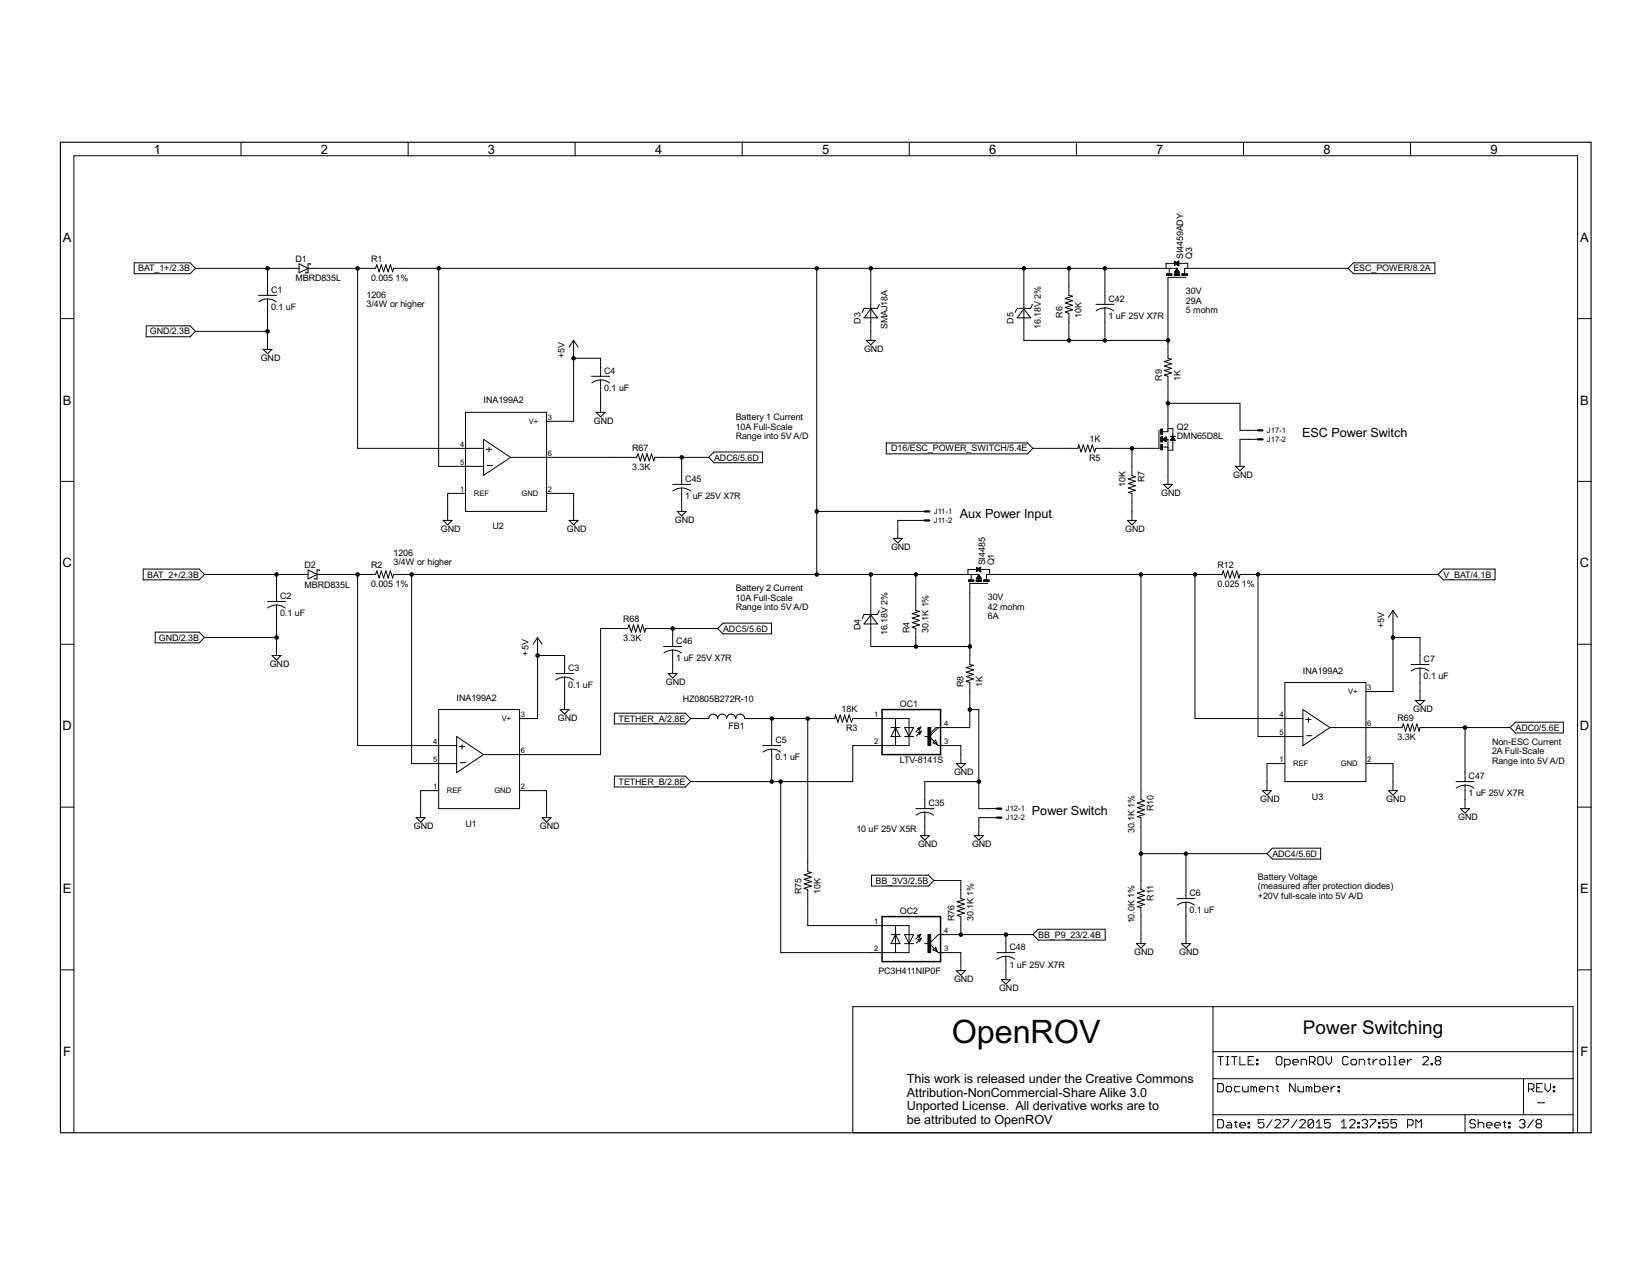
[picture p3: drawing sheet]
<svg xmlns="http://www.w3.org/2000/svg" width="279mm" height="216mm" viewBox="0 0 279 216" stroke-linecap="round" stroke-linejoin="round" font-family="sans-serif">
<g fill="none" stroke="#000" stroke-width=".17">
<path d="M40.8 24.1v2.3M69.1 24.1v2.3M97.3 24.1v2.3M125.6 24.1v2.3M153.9 24.1v2.3M182.2 24.1v2.3M210.4 24.1v2.3M238.7 24.1v2.3M10.2 53.9h2.3M22.7 44.5h9.5l.9 .9-.9 .9h-9.5zM24.7 55.1h7.5l.9 1-.9 .9h-7.5zM33.1 45.4h17.5"/>
<path d="M33.1 56.1h12.2M43.8 50h3M44.5 59.1h1.5l-.7 .8zM45.3 50.6a2.36 2.36 0 0 1 1.5 .5M45.3 50.6a2.36 2.36 0 0 0-1.5 .5M45.3 45.4v4.6M45.3 50.6v8.5M50.6 44.6l1.5 .8-1.5 .8zM52.1 45.4h11.5l.2-.6 .4 1.2 .3-1.2 .4 1.2 .4-1.2 .4 1.2 .4-1.2 .3 1.2 .2-.6h132.6v1M52.5 44.8v-.2h-.4v1.6h-.3v-.2M60.5 45.4v30.5h21.3M74.2 45.4v33.5h7.6"/>
<path d="M97.1 57.6v13.7h-4.6M97.1 57.6l.7 1.1M97.1 57.6l-.8 1.1M138.2 45.4v51.8M146.6 57.6h1.5l-.7 .8zM147.4 52.3l1.1 1.5h-2.3zM147.4 45.4v12.2M148.8 51.5l-.3 .7h-2.3l-.3 .7M173.3 52.3l1.1 1.5h-2.3zM173.3 45.4v12.2h24.4M174.7 51.5l-.3 .7h-2.3l-.3 .7M180.9 45.4v4.6l.6 .1-1.2 .4 1.2 .4-1.2 .4 1.2 .3-1.2 .4 1.2 .4-1.2 .4 .6 .2v4.6"/>
<path d="M185.5 51.5h3M187 52.1a2.36 2.36 0 0 1 1.5 .5M187 52.1a2.36 2.36 0 0 0-1.5 .5M187 45.4v6.1M187 52.1v5.5M197.3 45.4v-.8h3.7v.8M197.9 45.4v.9M198.8 46h.7M198.9 44.6l.6-.4v.7zM198.9 45.9h.6M198.9 45.9h.5M198.9 44.6h.6"/>
<path d="M198.9 44.5h.6M199 44.6h.5M199 45.8h.4M199 44.5h.5M199 45.7h.3M199 44.7h.5M199.1 45.7h.2M199.1 45.6h.1M199.1 44.4h.4M199.1 44.7h.4M199.1 45.5h.1M199.2 45.5h.1"/>
<path d="M199.2 44.4h.3M199.2 45.5l.4 .6h-.8zM199.2 44.7h.3M199.2 44.3h.3M199.3 44.8h.2M199.3 44.3h.2M199.4 44.9h.1M199.4 44.2h.1M199.5 44.9h.1M200.7 46.9h-3v13.7l.5 .2-1.2 .4 1.2 .4-1.2 .3 1.2 .4-1.2 .4 1.2 .4-1.2 .4 .7 .2v9.3h-1M228.1 45.4h-27.6v.9M229 44.5h13.8v1.8h-13.8l-.9-.9z"/>
<path d="M267 53.9h2.3M78.8 69.8h13.7v16.7h-13.7zM81.8 74.3l4.6 3.1-4.6 3zM82.3 76h.9M82.4 78.8h1M82.8 75.7v.8M86.4 77.4h21.3l.3-.6 .4 1.2 .3-1.2 .4 1.2 .4-1.2 .4 1.2 .4-1.2 .3 1.2 .2-.6h9.1M97.1 60.6h4.5v3.1M100.1 63.7h3.1M100.9 69.8h1.5l-.8 .7zM101.6 64.3a2.36 2.36 0 0 1 1.5 .5M101.6 64.3a2.36 2.36 0 0 0-1.4 .5"/>
<path d="M101.6 64.3v5.5M115.4 77.4v4.6M120.8 76.5h8.2v1.8h-8.2l-.9-.9zM150 75h23.9l.9 .9-.9 .9h-23.9zM191.6 75.9v4.5l.6 .3-1.3 .3 1.3 .4-1.3 .4 1.3 .4-1.3 .4 1.3 .4-1.3 .3 .7 .2v4.6M196.1 72.8v3.1h-10.6l-.3 .6-.4-1.2-.3 1.2-.4-1.2-.4 1.2-.4-1.2-.4 1.2-.3-1.2-.2 .6h-7.6M196.7 74.3l.6-.3v.7M196.7 75.6h1M196.7 74.3l.6 .4M196.7 74.3h1v7.7M196.8 74.4h.5M196.8 74.3h.5"/>
<path d="M196.9 74.3h.4M196.9 74.5h.4M196.9 74.2h.4M197 74.5h.3M197 74.1h.3M197.1 74.1h.2M197.1 74.6h.2M197.2 74.6h.1M197.2 74h.1M197.3 74.7h.1M197.4 74h-.1M197.7 68.2h12.1v4.6h3.1"/>
<path d="M197.7 72.5h.8v1.4M198.1 74.5h.7M198.1 74.4h.7M198.2 74.4h.6M198.2 74.3h.6M198.2 74.3h.5M198.3 74.3h.4M198.3 74.2h.4M198.3 74.1h.3M198.4 74.1h.2M198.4 74h.2M198.5 73.9h.1"/>
<path d="M198.5 74.5v1.7h-.8M198.5 73.9l.4 .6h-.8zM209.1 78.9h1.5l-.8 .8zM212.9 74.3h-3.1v4.6M10.2 81.4h2.3M24.2 96.3h9.5l.9 .9-.9 .9h-9.5zM34.6 97.2h17.5M46.8 97.2v4.6M52.1 96.4l1.6 .8-1.6 .8zM53.7 97.2h9.9l.2-.6 .4 1.2 .3-1.2 .4 1.2 .4-1.2 .4 1.2 .4-1.2 .3 1.2 .2-.6h99.1v1M54 96.6v-.2h-.3v1.6h-.4v-.2M60.5 97.2v29h16.8"/>
<path d="M69.7 97.2v32h7.6M75 88.1h1.5l-.7 .7zM78.8 83.5h-3v4.6M92.5 83.5h4.6v4.6M96.3 88.1h1.5l-.7 .7zM113.8 82h3.1M114.6 86.5h1.5l-.7 .8zM115.4 82.6a2.36 2.36 0 0 1 1.5 .5M115.4 82.6a2.36 2.36 0 0 0-1.5 .5M115.4 82.6v3.9M138.2 86.5h18.3M147.4 97.2v12.2h16.7"/>
<path d="M151.2 91.1h1.5l-.8 .8zM155 97.2v6.1l.6 .1-1.2 .4 1.2 .4-1.2 .4 1.2 .4-1.2 .3 1.2 .4-1.2 .4 .6 .2v3.1M156.5 88.1h-4.6v3M164.4 97.2v.9M165.3 97.8h.7M165.3 96.4h-1.5v.8M165.3 96.4l.6-.4v.7zM165.4 97.7h.5M165.4 96.4h.5M165.4 96.3l2.1 .1v.8M165.4 96.3h.5M165.4 97.6h.5"/>
<path d="M165.5 96.4h.4M165.5 97.6h.3M165.5 97.5h.3M165.5 96.5h.4M165.5 96.2h.4M165.5 97.4h.3M165.6 97.4h.1M165.6 96.2h.3M165.6 97.3h.1M165.7 97.3l.3 .6h-.7zM165.7 97.3h.1M165.7 96.6h.2"/>
<path d="M165.7 96.1h.2M165.8 96.1h.1M165.8 96.6h.1M165.8 96.7h.1M165.9 96h.1M165.9 96.7h.1M167.2 98.7h-3.1v13.7l.6 .2-1.2 .4 1.2 .3-1.2 .4 1.2 .4-1.2 .4 1.2 .4-1.2 .4 .6 .2v7.6h-5.7l-1.1 1.1M190.8 88.1h1.5l-.7 .7zM193.1 97.2v38.1l.6 .2-1.2 .4 1.2 .4-1.2 .4 1.2 .3-1.2 .4 1.2 .4-1.2 .4 .6 .1v12.2l.6 .2-1.2 .4 1.2 .4-1.2 .4 1.2 .4-1.2 .4 1.2 .3-1.2 .4 .6 .2v6.1M196.9 82h1.5l-.7 .7zM202.2 97.2v24.4h18.3M212.9 97.2v27.4h7.6"/>
<path d="M243.4 97.2h-33.6l-.1 .6-.4-1.2-.4 1.2-.4-1.2-.3 1.2-.4-1.2-.4 1.2-.4-1.2-.2 .6h-39.9v.9M244.3 96.3h8.7v1.8h-8.7l-.9-.9zM267 81.4h2.3M10.2 109h2.3M26.3 107h7.4l.9 .9-.9 .9h-7.4zM34.6 107.9h12.2M45.3 101.8h3M45.3 102.9l.7-.4 .8-.1v8.5M46 110.9h1.6l-.8 .8zM46.8 102.4l.8 .1 .7 .4M91 107.9v13.7h-3.1M91 110.9h4.5v3.1"/>
<path d="M91 107.9l.7 1.1M91 107.9l-.8 1.1M94 114h3.1M95.5 114.6a2.36 2.36 0 0 1 1.5 .5M95.5 114.6l-.7 .1-.7 .4M95.5 114.6v5.5M112.3 109.4h3.1M113.1 114h1.5l-.8 .7zM113.8 110a2.36 2.36 0 0 1 1.5 .5M113.8 110l-.7 .1-.7 .4M113.8 106.3v3.1M113.8 110v4"/>
<path d="M121.5 106.3h-12.2l-.2 .7-.4-1.3-.3 1.3-.4-1.3-.4 1.3-.4-1.3-.4 1.3-.4-1.3-.2 .6h-4.6v21.4h-19.8M122.4 105.4h8.2v1.9h-8.2l-.9-1zM147.4 104.1l1.1 1.5h-2.3zM148.8 103.3l-.3 .7h-2.3l-.3 .7M217.4 115.5h13.8v16.7h-13.8zM235.7 103.3v13.7h-4.5M235.7 107.9h4.6v4.5M235.7 103.3l.8 1.1M235.7 103.3l-.7 1.1M238.8 112.4h3M239.5 118.5h1.6l-.8 .8zM240.3 113a2.36 2.36 0 0 1 1.5 .5"/>
<path d="M240.3 113.1l-.8 .1-.7 .3M240.3 113.1v5.4M267 109h2.3M10.2 136.6h2.3M70.4 138.3h1.5l-.7 .8zM74.2 120.1h13.7v16.7h-13.7zM74.2 133.8h-3v4.5M77.3 124.6l4.5 3.1-4.5 3zM77.7 126.3h.9M77.9 129.1h.9M78.2 126v.8M87.9 133.8h4.6v4.5"/>
<path d="M91.7 138.3h1.6l-.8 .8zM94.8 120.1h1.5l-.8 .7zM104 131.3h12l.9 .9-.9 1h-12zM104 120.7h12l.9 .9-.9 .9h-12zM116.9 121.6h3a.76 .76 0 0 1 .8-.8 .76 .76 0 0 1 .8 .8 .76 .76 0 0 1 .7-.8 .76 .76 0 0 1 .8 .8 .76 .76 0 0 1 .7-.8 .76 .76 0 0 1 .8 .8 .76 .76 0 0 1 .8-.8 .76 .76 0 0 1 .7 .8h15.3l.1-.6 .4 1.2 .4-1.2 .4 1.2 .3-1.2 .4 1.2 .4-1.2 .4 1.2 .2-.6h9.5v4.6h-9.5v6h-27.4M129.1 126.2h3M130.6 126.7a2.48 2.48 0 0 1 1.5 .6M130.6 126.8l-.8 .1-.7 .4M130.6 121.6v4.6M130.6 126.8v5.4M136.7 121.6v25.9l.6 .1-1.2 .4 1.2 .4-1.2 .4 1.2 .4-1.2 .3 1.2 .4-1.2 .4 .6 .2v6.1h17.1v4.6h-21.7v-29M150.8 123.1h1.5"/>
<path d="M151.6 123.1l.7 1.5h-1.5zM151.6 121.6v4.6M153.1 124.6h1.5M153.1 123.1h1.5l-.8 1.5zM155 136.8h3M155.3 123.3l.5-.3-.2 .5zM155.4 123.9l.5-.2-.2 .5zM155.8 123l-.8 .9M155.9 123.7l-.8 .8M156.5 137.4a2.36 2.36 0 0 1 1.5 .5M156.5 137.4a2.36 2.36 0 0 0-1.5 .5M156.5 124.6h.8"/>
<path d="M156.5 137.4v4M157.3 124.6l1.5 1.6h3.8v3M158.3 125.2l.3 .8-.7-.3zM158.8 123.1l-1.5 1.5M161.8 129.2h1.6l-.8 .8zM164.1 120.1h1.6v16.7h3M165.7 132.2h-9.2v4.6M168.7 138.3h-3v3.1M213.7 133.8h1.5l-.8 .7zM217.4 129.2h-3v4.6M220.5 120.1l4.6 3-4.6 3.1zM221 121.7h.9"/>
<path d="M221.1 124.5h.9M221.4 121.4v.8M225.1 123.1h12.2l.2-.6 .4 1.2 .4-1.2 .3 1.2 .4-1.2 .4 1.2 .4-1.2 .4 1.2 .1-.6h15.2M231.2 129.2h4.5v4.6M235 133.8h1.5l-.8 .7zM246.4 132.2h3M247.2 136.8h1.5l-.8 .8zM247.9 132.8a2.36 2.36 0 0 1 1.5 .5M247.9 132.8l-.8 .2-.7 .3M247.9 123.1v9.1M247.9 132.8v4M255.5 123.1l1-.9h8.1v1.8h-8.1z"/>
<path d="M267 136.6h2.3M147.5 148.1h9.6l.9 .9-.9 .9h-9.6zM150.8 158.1h1.5M151.6 156.6v4.6M151.6 158.1l.7 1.6h-1.5zM153.1 159.7h1.5M153.1 158.1h1.5l-.8 1.6zM155.3 158.3l.5-.2-.2 .5zM155.4 159l.5-.3-.2 .6zM155.7 141.4h1.6l-.8 .8zM155.8 158.1l-.8 .8M155.9 158.7l-.8 .9"/>
<path d="M156.5 159.7h.8M157.3 159.7l1.5 1.5h3.8v3M158 149h4.6v3l.6 .2-1.2 .4 1.2 .4-1.2 .4 1.2 .3-1.2 .4 1.2 .4-1.2 .4 .6 .2v3M164.9 141.4h1.5l-.7 .8zM170.2 158.1v3.1M174.8 158.1h-16l-1.5 1.6M175.7 157.2h11.3v1.9h-11.3l-.9-1zM192.3 159.7h1.5l-.7 .7zM193.1 144.4h21.3M199.2 152h3M199.9 159.7h1.6l-.8 .7zM200.7 152.7a2.36 2.36 0 0 1 1.5 .5"/>
<path d="M200.7 152.7a2.36 2.36 0 0 0-1.5 .5M200.7 144.4v7.6M200.7 152.7v7M215.3 143.5h8.2v1.9h-8.2l-.9-1zM10.2 164.1h2.3M144.3 170.3h121.9v21.4h-121.9zM158.3 160.3l.3 .7-.7-.3zM161.8 164.2h1.6l-.8 .8zM168.7 161.2h3M169.5 165.8h1.5l-.8 .7zM170.2 161.8a2.36 2.36 0 0 1 1.5 .5M170.2 161.8a2.36 2.36 0 0 0-1.5 .5"/>
<path d="M170.2 161.8v4M205.3 170.3v21.4M205.3 177.9h60.9M206.1 178.8h.9M206.6 178.8v1.4M207.5 178.8h.5M207.7 178.8v1.4M208.4 178.8h1M208.9 178.8v1.4M209.8 178.8v1.4h1M211.2 179.5h.5M212.2 178.8h-1v1.4h1"/>
<path d="M212.6 179.9h.3v.3h-.3zM212.6 179.2h.3v.3h-.3zM216 179l.2-.2h.5l.2 .2v.9l-.2 .3h-.5l-.2-.3zM218.8 179.7h.9v-.2l-.2-.3h-.5l-.2 .3v.4l.2 .3h.5M221.6 179.7h.7l.2-.2v-.5l-.2-.2h-.7v1.4M222.1 179.7l.4 .5M223 179l.2-.2h.5l.2 .2v.9l-.2 .3h-.5l-.2-.3zM224.4 178.8v.9l.5 .5 .4-.5v-.9M228.2 179l-.3-.2h-.4l-.3 .2v.9l.3 .3h.4l.3-.3M228.6 179.5l.3-.3h.4l.3 .3v.4l-.3 .3h-.4l-.3-.3zM231.4 179.2h.5M231.7 179v.9l.2 .3"/>
<path d="M232.4 179.2v1M233.1 179.2h-.3l-.4 .5M233.8 179.2h.4l.3 .3v.4l-.3 .3h-.4l-.3-.3v-.4zM234.9 178.8h.3v1.4M235.9 178.8h.2v1.4M236.8 179.7h.9v-.2l-.2-.3h-.5l-.2 .3v.4l.2 .3h.5M238.2 179.2v1M238.9 179.2h-.2l-.5 .5M240.8 179l.2-.2h.5l.2 .2v.2l-.9 1h.9M242.2 179.9h.2v.3h-.2zM243.1 179.5l-.2-.3v-.2l.2-.2h.5l.2 .2v.2l-.2 .3M243.1 179.5l-.2 .2v.2l.2 .3h.5l.2-.3v-.2l-.2-.2"/>
<path d="M243.1 179.5h.5M267 164.1h2.3M12.5 191.7v-165.3h254.5v165.3M205.3 182.5h60.9M205.3 188.6h60.9M206.1 183.3h.7l.2 .3v.9l-.2 .2h-.7zM206.1 189.4h.7l.2 .3v.9l-.2 .2h-.7zM207.5 184l.2-.2h.5l.2 .2v.5l-.2 .2h-.5l-.2-.2zM207.5 180.2h.5M207.7 189.9h.5l.2 .2v.7h-.7l-.2-.2 .2-.2h.7M208.9 189.9h.5M209.1 189.7v.9l.3 .2"/>
<path d="M209.8 190.4h1v-.3l-.3-.2h-.4l-.3 .2v.5l.3 .2h.4M209.8 183.8h-.7l-.2 .2v.5l.2 .2h.7M210.3 183.8v.7l.2 .2h.7v-.9M211.2 190.6h.3v.2h-.3zM211.2 189.9h.3v.2h-.3zM212.2 184l-.3-.2h-.2v.9M212.2 184l.2-.2 .2 .2v.7M212.2 184v.7M213.1 184.3h.9v-.3l-.2-.2h-.5l-.2 .2v.5l.2 .2h.5M213.9 189.4h-1v.7l.5-.2h.3l.2 .2v.5l-.2 .2h-.5l-.3-.2M214.5 184.7v-.9h.7l.2 .2v.7M215.3 189.4l-.9 1.4"/>
<path d="M215.8 189.7l.2-.3h.5l.2 .3v.2l-.9 .9h.9M215.9 183.8h.5M216.1 183.6v.9l.3 .2M217.1 189.4h1v.3l-1 .9v.2M217.4 180.2h.7l.2-.3v-.4l-.2-.3h-.7v1.4M219.2 183.3v1.4l-1-1.4v1.4M219.5 189.4l-.9 1.4M219.6 183.8v.7l.3 .2h.7v-.9M220 189.7l.2-.3h.5l.2 .3v.2l-.9 .9h.9M220.2 180.2v-1h.7l.2 .3v.7M221.5 184l-.2-.2h-.3v.9M221.5 184v.7"/>
<path d="M221.5 184l.3-.2 .2 .2v.7M222.3 189.7v.9l-.2 .2h-.5l-.2-.2M222.3 189.7l-.2-.3h-.5l-.2 .3v.9M222.3 189.7l-.9 .9M222.5 183.3v1.4h.7l.2-.2v-.5l-.2-.2h-.7M222.8 190.8h.9M222.8 189.9l.4-.5v1.4M223.9 184.3h.9v-.3l-.2-.2h-.5l-.2 .2v.5l.2 .2h.5M225.1 189.4h-.9v.7l.4-.2h.3l.2 .2v.5l-.2 .2h-.5l-.2-.2M225.3 183.8v.9M226 183.8h-.3l-.4 .5M226.4 184.5h.3v.2h-.3z"/>
<path d="M226.4 183.8h.3v.2h-.3zM227 190.8h.9M227 189.9l.4-.5v1.4M228.4 189.7l.2-.3h.5l.2 .3v.2l-.9 .9h.9M229.8 190.6h.2v.2h-.2zM229.8 189.9h.2v.2h-.2zM230 180.2v-1h.7l.2 .3v.7M230.5 189.7l.2-.3h.5l.2 .3v.2l-.2 .2M230.9 190.1h.3M231.2 190.1l.2 .3v.2l-.2 .2h-.5l-.2-.2M231.9 189.4h.9v.3l-.9 .9v.2M233.3 190.6h.2v.2h-.2z"/>
<path d="M233.3 189.9h.2v.2h-.2zM234.9 189.4h-.9v.7l.5-.2h.2l.2 .2v.5l-.2 .2h-.5l-.2-.2M234.9 180.2h.5M235.9 180.2h.4M236.3 189.4h-.9v.7l.5-.2h.2l.2 .2v.5l-.2 .2h-.5l-.2-.2M238.2 190.4h.7l.2-.3v-.4l-.2-.3h-.7v1.4M239.6 190.8v-1.4l.5 .5 .4-.5v1.4M247.9 188.6v3.1M249.7 189.7l-.3-.3h-.4l-.2 .3v.2l.2 .2h.4l.3 .3v.2l-.3 .2h-.4l-.2-.2M250.1 190.1l.3-.2h.5l.2 .2v.7M250.1 189.4v1.4M251.6 190.4h.9v-.3l-.2-.2h-.5l-.2 .2v.5l.2 .2h.5"/>
<path d="M253 190.4h.9v-.3l-.2-.2h-.5l-.2 .2v.5l.2 .2h.5M254.4 189.9h.4M254.6 189.7v.9l.2 .2M255.3 190.6h.2v.2h-.2zM255.3 189.9h.2v.2h-.2zM257.1 189.7l.3-.3h.4l.3 .3v.2l-.3 .2M257.6 190.1h.2M257.8 182.5v6.1M257.8 190.1l.3 .3v.2l-.3 .2h-.4l-.3-.2M258.7 184.3h.7l.2-.3v-.4l-.2-.3h-.7v1.4M259.1 184.3l.5 .4M259.5 189.4l-1 1.4"/>
<path d="M260.1 184h.4M260.2 190.1l-.3 .3v.2l.3 .2h.4l.3-.2v-.2l-.3-.3M260.2 190.1l-.3-.2v-.2l.3-.3h.4l.3 .3v.2l-.3 .2M260.2 190.1h.4M261 183.3h-.9v1.4h.9M261.5 183.3v1l.4 .4 .5-.4v-1M262.9 184.5h.2v.2h-.2zM262.9 183.8h.2v.2h-.2z"/>
</g>
<path d="M10.2 24.1h259.1v167.6h-259.1z" fill="none" stroke="#000" stroke-width=".19"/>
<g fill="#000" stroke="#000" stroke-width=".17">
<path d="M197.4 46.3h.9v.3h-.9zM198.7 46.3h.9v.3h-.9zM198.8 44.2l.1 .7zM200 46.3h.9v.3h-.9zM196.4 72.6h.3v.9h-.3zM196.4 73.9h.3v.9h-.3zM196.4 75.2h.3v.9h-.3zM198.1 73.8l.8 .1zM163.9 98.1h.9v.3h-.9zM165.2 98.1h.9v.3h-.9zM165.3 96l.1 .7zM166.5 98.1h.9v.3h-.9z"/>
<path d="M157 123.1h.5v3.1h-.5zM157 158.1h.5v3.1h-.5z"/>
</g>
<path d="M149.3 120.1h9.9v7.6h-9.9zM149.3 155.1h9.9v7.6h-9.9z" fill="none" stroke="#000" stroke-width=".25"/>
<path d="M212.9 72.8h.8M212.9 74.3h.8M156.5 86.5h.8M156.5 88.1h.8M168.7 136.8h.8M168.7 138.3h.8" fill="none" stroke="#000" stroke-width=".38"/>
<g fill="#000" stroke="#000" stroke-width=".17">
<circle cx="45.3" cy="45.4" r=".3"/>
<circle cx="45.3" cy="56.1" r=".3"/>
<circle cx="60.5" cy="45.4" r=".3"/>
<circle cx="74.2" cy="45.4" r=".3"/>
<circle cx="138.2" cy="45.4" r=".3"/>
<circle cx="147.4" cy="45.4" r=".3"/>
<circle cx="173.3" cy="45.4" r=".3"/>
<circle cx="180.9" cy="45.4" r=".3"/>
<circle cx="180.9" cy="57.6" r=".3"/>
<circle cx="187" cy="57.6" r=".3"/>
<circle cx="187" cy="45.4" r=".3"/>
<circle cx="197.7" cy="57.6" r=".3"/>
<circle cx="97.1" cy="60.6" r=".3"/>
<circle cx="115.4" cy="77.4" r=".3"/>
<circle cx="191.6" cy="75.9" r=".3"/>
<circle cx="197.7" cy="68.2" r=".3"/>
<circle cx="46.8" cy="97.2" r=".3"/>
<circle cx="60.5" cy="97.2" r=".3"/>
<circle cx="69.7" cy="97.2" r=".3"/>
<circle cx="138.2" cy="97.2" r=".3"/>
<circle cx="138.2" cy="86.5" r=".3"/>
<circle cx="147.4" cy="97.2" r=".3"/>
<circle cx="155" cy="97.2" r=".3"/>
<circle cx="193.1" cy="97.2" r=".3"/>
<circle cx="202.2" cy="97.2" r=".3"/>
<circle cx="212.9" cy="97.2" r=".3"/>
<circle cx="46.8" cy="107.9" r=".3"/>
<circle cx="91" cy="110.9" r=".3"/>
<circle cx="113.8" cy="106.3" r=".3"/>
<circle cx="155" cy="109.4" r=".3"/>
<circle cx="164.1" cy="109.4" r=".3"/>
<circle cx="235.7" cy="107.9" r=".3"/>
<circle cx="130.6" cy="132.2" r=".3"/>
<circle cx="130.6" cy="121.6" r=".3"/>
<circle cx="132.1" cy="132.2" r=".3"/>
<circle cx="136.7" cy="121.6" r=".3"/>
<circle cx="164.1" cy="120.1" r=".3"/>
<circle cx="165.7" cy="132.2" r=".3"/>
<circle cx="247.9" cy="123.1" r=".3"/>
<circle cx="162.6" cy="158.1" r=".3"/>
<circle cx="170.2" cy="158.1" r=".3"/>
<circle cx="193.1" cy="144.4" r=".3"/>
<circle cx="200.7" cy="144.4" r=".3"/>
</g>
<text font-size="6.1" x="161.1" y="176.4">OpenROV</text>
<text font-size="3.6" x="220.5" y="174.9">Power Switching</text>
<g font-size="2.5">
<text x="26" y="26">1</text>
<text x="54.3" y="26">2</text>
<text x="82.6" y="26">3</text>
<text x="110.9" y="26">4</text>
<text x="139.1" y="26">5</text>
<text x="167.4" y="26">6</text>
<text x="195.7" y="26">7</text>
<text x="224" y="26">8</text>
<text x="252.2" y="26">9</text>
<text x="10.6" y="40.9">A</text>
<text x="267.4" y="40.9">A</text>
<text x="10.6" y="68.5">B</text>
<text x="267.4" y="68.5">B</text>
<text x="10.6" y="96">C</text>
<text x="267.3" y="96">C</text>
<text x="10.6" y="123.6">D</text>
<text x="267.3" y="123.6">D</text>
<text x="10.6" y="151.1">E</text>
<text x="267.4" y="151.1">E</text>
<text x="10.7" y="178.7">F</text>
<text x="267.4" y="178.7">F</text>
</g>
<g font-size="2.4">
<text x="220.4" y="73.9">ESC Power Switch</text>
<text x="162.4" y="87.6">Aux Power Input</text>
<text x="174.6" y="137.9">Power Switch</text>
<text x="153.5" y="183.3">This work is released under the Creative Commons</text>
<text x="153.5" y="185.6">Attribution-NonCommercial-Share Alike 3.0</text>
<text x="153.5" y="187.9">Unported License. All derivative works are to</text>
<text x="153.5" y="190.1">be attributed to OpenROV</text>
<text x="260.1" y="187.1">--</text>
</g>
<g font-size="1.7">
<text x="23.4" y="45.9">BAT_1+/2.3B</text>
<text x="50" y="47.6">MBRD835L</text>
<text x="50" y="44.3">D1</text>
<text x="62.8" y="47.5">0.005</text>
<text x="62.8" y="44.3">R1</text>
<text x="66.9" y="47.5">1%</text>
<text x="200.2" y="43.9" transform="rotate(-90 200.2 43.9)">SI4459ADY</text>
<text x="201.8" y="43.9" transform="rotate(-90 201.8 43.9)">Q3</text>
<text x="229" y="45.9">ESC_POWER/8.2A</text>
<text x="45.9" y="52.5">0.1 uF</text>
<text x="45.9" y="49.6">C1</text>
<text x="62" y="50.3">1206</text>
<text x="62" y="51.9">3/4W or higher</text>
<text x="179.8" y="53.8" transform="rotate(-90 179.8 53.8)">R6</text>
<text x="183" y="53.8" transform="rotate(-90 183 53.8)">10K</text>
<text x="187.6" y="51.1">C42</text>
<text x="200.7" y="49.8">30V</text>
<text x="200.7" y="51.4">29A</text>
<text x="200.7" y="53">5 mohm</text>
<text x="25.4" y="56.6">GND/2.3B</text>
<text x="145.6" y="54.8" transform="rotate(-90 145.6 54.8)">D3</text>
<text x="146.2" y="59.5">GND</text>
<text x="150.2" y="55.7" transform="rotate(-90 150.2 55.7)">SMAJ18A</text>
<text x="171.5" y="54.8" transform="rotate(-90 171.5 54.8)">D5</text>
<text x="176.1" y="55.7" transform="rotate(-90 176.1 55.7)">16.18V 2%</text>
<text x="187.6" y="54">1 uF 25V X7R</text>
<text x="44.1" y="61">GND</text>
<text x="95.6" y="60.6" transform="rotate(-90 95.6 60.6)">+5V</text>
<text x="102.3" y="63.3">C4</text>
<text x="196.6" y="64.4" transform="rotate(-90 196.6 64.4)">R9</text>
<text x="199.8" y="64.4" transform="rotate(-90 199.8 64.4)">1K</text>
<text x="81.8" y="68.2">INA199A2</text>
<text x="100.5" y="71.7">GND</text>
<text x="102.3" y="66.2">0.1 uF</text>
<text x="124.5" y="71.1">Battery 1 Current</text>
<text x="107" y="76.3">R67</text>
<text x="120.8" y="77.9">ADC6/5.6D</text>
<text x="124.5" y="72.7">10A Full-Scale</text>
<text x="124.5" y="74.3">Range into 5V A/D</text>
<text x="150.8" y="76.4">D16/ESC_POWER_SWITCH/5.4E</text>
<text x="184.3" y="78">R5</text>
<text x="184.4" y="74.8">1K</text>
<text x="199.2" y="74.3">DMN65D8L</text>
<text x="199.2" y="72.8">Q2</text>
<text x="107" y="79.5">3.3K</text>
<text x="116" y="81.6">C45</text>
<text x="190.5" y="82.3" transform="rotate(-90 190.5 82.3)">10K</text>
<text x="193.7" y="81.6" transform="rotate(-90 193.7 81.6)">R7</text>
<text x="196.5" y="83.9">GND</text>
<text x="208.7" y="80.8">GND</text>
<text x="74.6" y="90">GND</text>
<text x="83.4" y="89.6">U2</text>
<text x="95.9" y="90">GND</text>
<text x="114.2" y="88.4">GND</text>
<text x="116" y="84.5">1 uF 25V X7R</text>
<text x="190.4" y="90">GND</text>
<text x="66.6" y="94.1">1206</text>
<text x="66.6" y="95.7">3/4W or higher</text>
<text x="150.8" y="93">GND</text>
<text x="166.7" y="95.7" transform="rotate(-90 166.7 95.7)">SI4485</text>
<text x="168.2" y="95.7" transform="rotate(-90 168.2 95.7)">Q1</text>
<text x="24.9" y="97.7">BAT_2+/2.3B</text>
<text x="47.4" y="101.4">C2</text>
<text x="51.5" y="99.4">MBRD835L</text>
<text x="51.5" y="96.1">D2</text>
<text x="62.8" y="99.3">0.005</text>
<text x="62.8" y="96.1">R2</text>
<text x="66.9" y="99.3">1%</text>
<text x="124.5" y="100.1">Battery 2 Current</text>
<text x="124.5" y="101.7">10A Full-Scale</text>
<text x="167.2" y="101.6">30V</text>
<text x="206" y="99.3">0.025</text>
<text x="206" y="96.1">R12</text>
<text x="210.2" y="99.3">1%</text>
<text x="244.3" y="97.7">V_BAT/4.1B</text>
<text x="47.4" y="104.3">0.1 uF</text>
<text x="105.5" y="105.3">R68</text>
<text x="122.4" y="106.9">ADC5/5.6D</text>
<text x="124.5" y="103.3">Range into 5V A/D</text>
<text x="145.6" y="106.6" transform="rotate(-90 145.6 106.6)">D4</text>
<text x="150.2" y="107.5" transform="rotate(-90 150.2 107.5)">16.18V 2%</text>
<text x="153.9" y="107.1" transform="rotate(-90 153.9 107.1)">R4</text>
<text x="157.1" y="107.1" transform="rotate(-90 157.1 107.1)">30.1K 1%</text>
<text x="167.2" y="103.2">42 mohm</text>
<text x="167.2" y="104.8">6A</text>
<text x="234.2" y="106.3" transform="rotate(-90 234.2 106.3)">+5V</text>
<text x="26.9" y="108.4">GND/2.3B</text>
<text x="45.7" y="112.8">GND</text>
<text x="89.5" y="110.9" transform="rotate(-90 89.5 110.9)">+5V</text>
<text x="96.2" y="113.6">C3</text>
<text x="105.5" y="108.5">3.3K</text>
<text x="114.4" y="111.9">1 uF 25V X7R</text>
<text x="114.4" y="109">C46</text>
<text x="220.5" y="114">INA199A2</text>
<text x="240.9" y="112.1">C7</text>
<text x="77.3" y="118.5">INA199A2</text>
<text x="96.2" y="116.5">0.1 uF</text>
<text x="112.7" y="115.9">GND</text>
<text x="115.6" y="118.8">HZ0805B272R-10</text>
<text x="152.3" y="119.7">OC1</text>
<text x="163.1" y="116.2" transform="rotate(-90 163.1 116.2)">R8</text>
<text x="166.3" y="116.2" transform="rotate(-90 166.3 116.2)">1K</text>
<text x="240.9" y="114.9">0.1 uF</text>
<text x="94.4" y="122">GND</text>
<text x="104.7" y="122.1">TETHER_A/2.8E</text>
<text x="123.3" y="123.4">FB1</text>
<text x="131.2" y="125.8">C5</text>
<text x="142.4" y="120.5">18K</text>
<text x="143.2" y="123.7">R3</text>
<text x="236.5" y="125.2">3.3K</text>
<text x="236.5" y="122">R69</text>
<text x="239.2" y="120.4">GND</text>
<text x="252.5" y="126">Non-ESC Current</text>
<text x="256.5" y="123.6">ADC0/5.6E</text>
<text x="131.2" y="128.7">0.1 uF</text>
<text x="152.3" y="129.1">LTV-8141S</text>
<text x="161.5" y="131.1">GND</text>
<text x="248.5" y="131.9">C47</text>
<text x="252.5" y="127.6">2A Full-Scale</text>
<text x="252.5" y="129.2">Range into 5V A/D</text>
<text x="104.7" y="132.8">TETHER_B/2.8E</text>
<text x="157.1" y="136.4">C35</text>
<text x="195.2" y="137.3" transform="rotate(-90 195.2 137.3)">R10</text>
<text x="213.3" y="135.7">GND</text>
<text x="222" y="135.3">U3</text>
<text x="234.6" y="135.7">GND</text>
<text x="248.5" y="134.8">1 uF 25V X7R</text>
<text x="70" y="140.2">GND</text>
<text x="78.8" y="139.9">U1</text>
<text x="91.4" y="140.2">GND</text>
<text x="144.9" y="140.9">10 uF 25V X5R</text>
<text x="155.4" y="143.3">GND</text>
<text x="164.5" y="143.3">GND</text>
<text x="192" y="141" transform="rotate(-90 192 141)">30.1K 1%</text>
<text x="246.8" y="138.7">GND</text>
<text x="148.2" y="149.5">BB_3V3/2.5B</text>
<text x="212.9" y="148.8">Battery Voltage</text>
<text x="215.3" y="145">ADC4/5.6D</text>
<text x="135.6" y="151.3" transform="rotate(-90 135.6 151.3)">R75</text>
<text x="138.8" y="151.3" transform="rotate(-90 138.8 151.3)">10K</text>
<text x="152.3" y="154.7">OC2</text>
<text x="161.5" y="155.9" transform="rotate(-90 161.5 155.9)">R76</text>
<text x="164.7" y="155.9" transform="rotate(-90 164.7 155.9)">30.1K 1%</text>
<text x="195.2" y="152.4" transform="rotate(-90 195.2 152.4)">R11</text>
<text x="201.3" y="154.6">0.1 uF</text>
<text x="201.3" y="151.7">C6</text>
<text x="212.9" y="150.4">(measured after protection diodes)</text>
<text x="212.9" y="152">+20V full-scale into 5V A/D</text>
<text x="170.8" y="160.8">C48</text>
<text x="175.7" y="158.7">BB_P9_23/2.4B</text>
<text x="191.9" y="161.6">GND</text>
<text x="192" y="156.2" transform="rotate(-90 192 156.2)">10.0K 1%</text>
<text x="199.6" y="161.6">GND</text>
<text x="148.6" y="164.8">PC3H411NIP0F</text>
<text x="161.5" y="166.1">GND</text>
<text x="169.1" y="167.7">GND</text>
<text x="170.8" y="163.7">1 uF 25V X7R</text>
</g>
<g font-size="1.4">
<text x="89.5" y="71.8">V+</text>
<text x="92.7" y="71.1">3</text>
<text x="77.9" y="75.7">4</text>
<text x="92.7" y="77.2">6</text>
<text x="214.4" y="73.3">J17-1</text>
<text x="214.4" y="74.8">J17-2</text>
<text x="77.9" y="78.7">5</text>
<text x="77.9" y="83.3">1</text>
<text x="80.2" y="83.9">REF</text>
<text x="88.2" y="83.9">GND</text>
<text x="92.7" y="83.3">2</text>
<text x="158" y="87">J11-1</text>
<text x="158" y="88.5">J11-2</text>
<text x="228.1" y="117.5">V+</text>
<text x="231.4" y="116.8">3</text>
<text x="73.3" y="125.9">4</text>
<text x="84.9" y="122">V+</text>
<text x="88.1" y="121.4">3</text>
<text x="148" y="121.4">1</text>
<text x="148" y="125.9">2</text>
<text x="159.8" y="125.9">3</text>
<text x="159.8" y="122.9">4</text>
<text x="216.5" y="121.4">4</text>
<text x="216.5" y="124.4">5</text>
<text x="231.4" y="122.9">6</text>
<text x="73.3" y="129">5</text>
<text x="88.1" y="127.5">6</text>
<text x="216.5" y="129">1</text>
<text x="218.9" y="129.7">REF</text>
<text x="226.9" y="129.6">GND</text>
<text x="231.4" y="129">2</text>
<text x="73.3" y="133.6">1</text>
<text x="75.6" y="134.2">REF</text>
<text x="83.7" y="134.2">GND</text>
<text x="88.1" y="133.6">2</text>
<text x="170.2" y="137.3">J12-1</text>
<text x="170.2" y="138.8">J12-2</text>
<text x="148" y="156.4">1</text>
<text x="148" y="161">2</text>
<text x="159.8" y="161">3</text>
<text x="159.8" y="157.9">4</text>
</g>
</svg>
